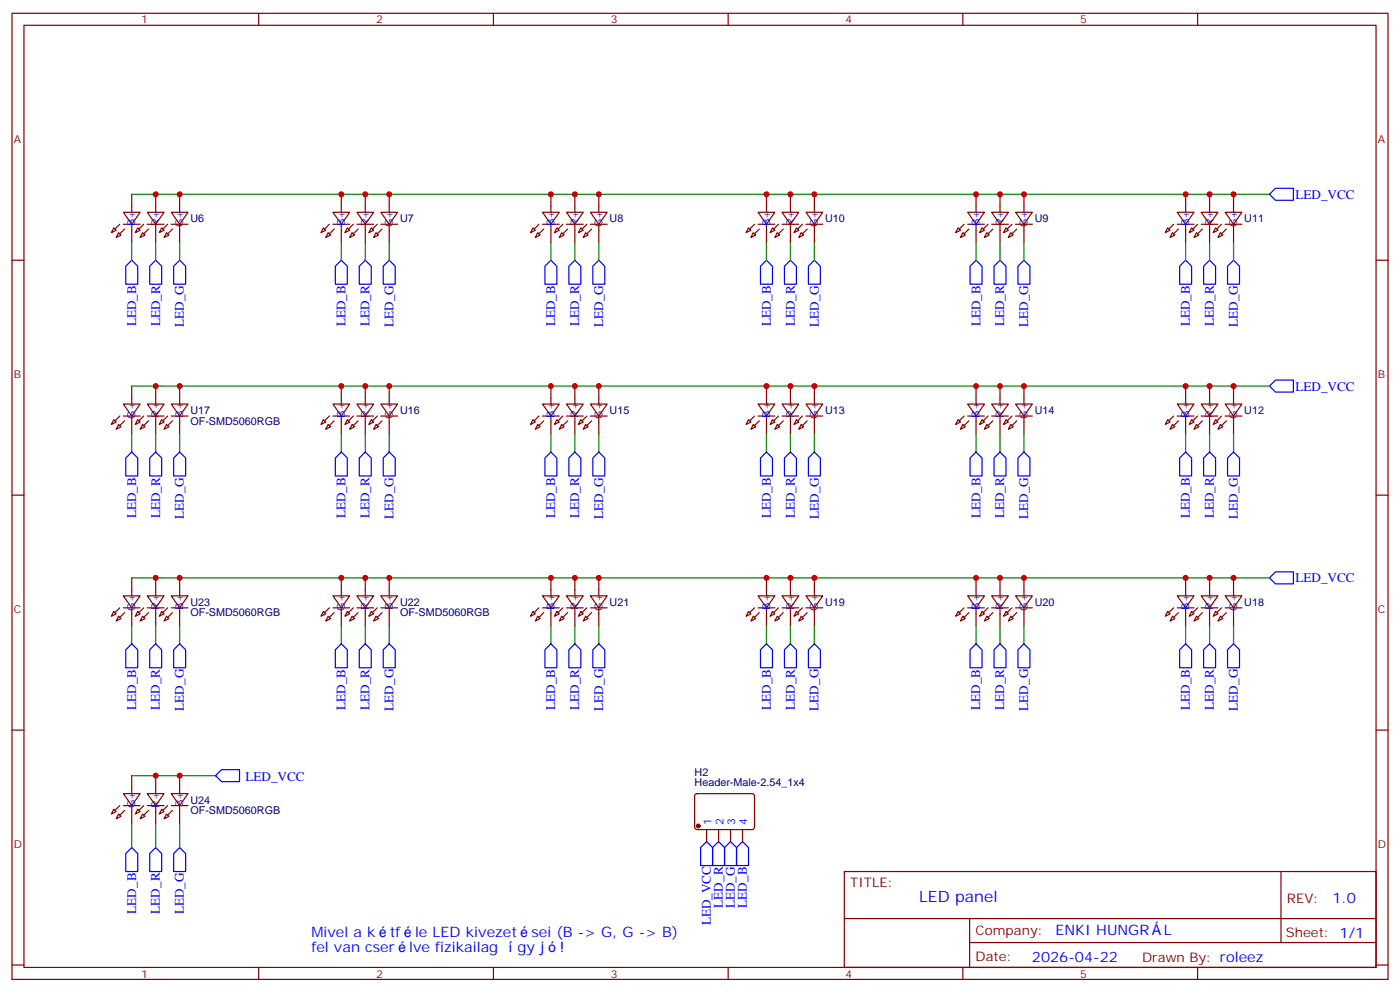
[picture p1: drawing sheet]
<svg xmlns="http://www.w3.org/2000/svg" width="412mm" height="292mm" viewBox="0 0 412 292" stroke-linecap="round" stroke-linejoin="round" font-family="sans-serif">
<g fill="none" stroke="#870000" stroke-width=".35">
<path d="M3.5 3.9h405.4v284.4h-405.4zM7.1 7.4h398.2v277.3h-398.2zM76.2 3.9v3.5M145.3 3.9v3.5M214.5 3.9v3.5M283.6 3.9v3.5M352.8 3.9v3.5M38.8 57.2v5.3M45.9 57.2v5.3M52.9 57.2v5.3M100.5 57.2v5.3M107.6 57.2v5.3"/>
<path d="M114.7 57.2v5.3M162.3 57.2v5.3M169.3 57.2v5.3M176.4 57.2v5.3M225.8 57.2v5.3M232.8 57.2v5.3M239.9 57.2v5.3M287.5 57.2v5.3M294.6 57.2v5.3M301.6 57.2v5.3M349.2 57.2v5.3M356.3 57.2v5.3"/>
<path d="M363.4 57.2v5.3M3.5 76.6h3.6M33.5 67.1l.7 .7-1.4 .7zM34.9 68.5l.7 .7-1.4 .7zM36.3 62.5h5l-2.5 3.5zM36.3 66h5M38.8 66v5.3M40.6 67.1l.7 .7-1.4 .7zM42 68.5l.7 .7-1.4 .7zM43.4 62.5h4.9l-2.4 3.5zM43.4 66h4.9M45.9 66v5.3"/>
<path d="M47.6 67.1l.7 .7-1.4 .7zM49 68.5l.7 .7-1.4 .7zM50.4 62.5h5l-2.5 3.5zM50.4 66h5M52.9 66v5.3M95.2 67.1l.8 .7-1.5 .7zM96.7 68.5l.7 .7-1.4 .7zM98.1 62.5h4.9l-2.5 3.5zM98.1 66h4.9M100.5 66v5.3M102.3 67.1l.7 .7-1.4 .7zM103.7 68.5l.7 .7-1.4 .7z"/>
<path d="M105.1 62.5h5l-2.5 3.5zM105.1 66h5M107.6 66v5.3M109.4 67.1l.7 .7-1.4 .7zM110.8 68.5l.7 .7-1.4 .7zM112.2 62.5h4.9l-2.4 3.5zM112.2 66h4.9M114.7 66v5.3M157 67.1l.7 .7-1.4 .7zM158.4 68.5l.7 .7-1.4 .7zM159.8 62.5h4.9l-2.4 3.5zM159.8 66h4.9"/>
<path d="M162.3 66v5.3M164 67.1l.7 .7-1.4 .7zM165.5 68.5l.7 .7-1.5 .7zM166.9 62.5h4.9l-2.5 3.5zM166.9 66h4.9M169.3 66v5.3M171.1 67.1l.7 .7-1.4 .7zM172.5 68.5l.7 .7-1.4 .7zM173.9 62.5h5l-2.5 3.5zM173.9 66h5M176.4 66v5.3M220.5 67.1l.7 .7-1.4 .7z"/>
<path d="M221.9 68.5l.7 .7-1.4 .7zM223.3 62.5h4.9l-2.4 3.5zM223.3 66h4.9M225.8 66v5.3M227.5 67.1l.7 .7-1.4 .7zM229 68.5l.7 .7-1.5 .7zM230.4 62.5h4.9l-2.5 3.5zM230.4 66h4.9M232.8 66v5.3M234.6 67.1l.7 .7-1.4 .7zM236 68.5l.7 .7-1.4 .7zM237.4 62.5h5l-2.5 3.5z"/>
<path d="M237.4 66h5M239.9 66v5.3M282.2 67.1l.7 .7-1.4 .7zM283.6 68.5l.7 .7-1.4 .7zM285 62.5h5l-2.5 3.5zM285 66h5M287.5 66v5.3M289.3 67.1l.7 .7-1.4 .7zM290.7 68.5l.7 .7-1.4 .7zM292.1 62.5h4.9l-2.4 3.5zM292.1 66h4.9M294.6 66v5.3"/>
<path d="M296.3 67.1l.7 .7-1.4 .7zM297.7 68.5l.7 .7-1.4 .7zM299.2 62.5h4.9l-2.5 3.5zM299.2 66h4.9M301.6 66v5.3M344 67.1l.7 .7-1.4 .7zM345.4 68.5l.7 .7-1.4 .7zM346.8 62.5h4.9l-2.5 3.5zM346.8 66h4.9M349.2 66v5.3M351 67.1l.7 .7-1.4 .7zM352.4 68.5l.7 .7-1.4 .7z"/>
<path d="M353.8 62.5h5l-2.5 3.5zM353.8 66h5M356.3 66v5.3M358.1 67.1l.7 .7-1.4 .7zM359.5 68.5l.7 .7-1.4 .7zM360.9 62.5h4.9l-2.4 3.5zM360.9 66h4.9M363.4 66v5.3M405.3 76.6h3.6M36.3 118.9h5l-2.5 3.5zM38.8 113.6v5.3M43.4 118.9h4.9l-2.4 3.5z"/>
<path d="M45.9 113.6v5.3M50.4 118.9h5l-2.5 3.5zM52.9 113.6v5.3M98.1 118.9h4.9l-2.5 3.5zM100.5 113.6v5.3M105.1 118.9h5l-2.5 3.5zM107.6 113.6v5.3M112.2 118.9h4.9l-2.4 3.5zM114.7 113.6v5.3M159.8 118.9h4.9l-2.4 3.5zM162.3 113.6v5.3M166.9 118.9h4.9l-2.5 3.5z"/>
<path d="M169.3 113.6v5.3M173.9 118.9h5l-2.5 3.5zM176.4 113.6v5.3M223.3 118.9h4.9l-2.4 3.5zM225.8 113.6v5.3M230.4 118.9h4.9l-2.5 3.5zM232.8 113.6v5.3M237.4 118.9h5l-2.5 3.5zM239.9 113.6v5.3M285 118.9h5l-2.5 3.5zM287.5 113.6v5.3M292.1 118.9h4.9l-2.4 3.5z"/>
<path d="M294.6 113.6v5.3M299.2 118.9h4.9l-2.5 3.5zM301.6 113.6v5.3M346.8 118.9h4.9l-2.5 3.5zM349.2 113.6v5.3M353.8 118.9h5l-2.5 3.5zM356.3 113.6v5.3M360.9 118.9h4.9l-2.4 3.5zM363.4 113.6v5.3M33.5 123.5l.7 .7-1.4 .7zM34.9 124.9l.7 .7-1.4 .7zM36.3 122.4h5"/>
<path d="M38.8 122.4v5.3M40.6 123.5l.7 .7-1.4 .7zM42 124.9l.7 .7-1.4 .7zM43.4 122.4h4.9M45.9 122.4v5.3M47.6 123.5l.7 .7-1.4 .7zM49 124.9l.7 .7-1.4 .7zM50.4 122.4h5M52.9 122.4v5.3M95.2 123.5l.8 .7-1.5 .7zM96.7 124.9l.7 .7-1.4 .7zM98.1 122.4h4.9"/>
<path d="M100.5 122.4v5.3M102.3 123.5l.7 .7-1.4 .7zM103.7 124.9l.7 .7-1.4 .7zM105.1 122.4h5M107.6 122.4v5.3M109.4 123.5l.7 .7-1.4 .7zM110.8 124.9l.7 .7-1.4 .7zM112.2 122.4h4.9M114.7 122.4v5.3M157 123.5l.7 .7-1.4 .7zM158.4 124.9l.7 .7-1.4 .7zM159.8 122.4h4.9"/>
<path d="M162.3 122.4v5.3M164 123.5l.7 .7-1.4 .7zM165.5 124.9l.7 .7-1.5 .7zM166.9 122.4h4.9M169.3 122.4v5.3M171.1 123.5l.7 .7-1.4 .7zM172.5 124.9l.7 .7-1.4 .7zM173.9 122.4h5M176.4 122.4v5.3M220.5 123.5l.7 .7-1.4 .7zM221.9 124.9l.7 .7-1.4 .7zM223.3 122.4h4.9"/>
<path d="M225.8 122.4v5.3M227.5 123.5l.7 .7-1.4 .7zM229 124.9l.7 .7-1.5 .7zM230.4 122.4h4.9M232.8 122.4v5.3M234.6 123.5l.7 .7-1.4 .7zM236 124.9l.7 .7-1.4 .7zM237.4 122.4h5M239.9 122.4v5.3M282.2 123.5l.7 .7-1.4 .7zM283.6 124.9l.7 .7-1.4 .7zM285 122.4h5"/>
<path d="M287.5 122.4v5.3M289.3 123.5l.7 .7-1.4 .7zM290.7 124.9l.7 .7-1.4 .7zM292.1 122.4h4.9M294.6 122.4v5.3M296.3 123.5l.7 .7-1.4 .7zM297.7 124.9l.7 .7-1.4 .7zM299.2 122.4h4.9M301.6 122.4v5.3M344 123.5l.7 .7-1.4 .7zM345.4 124.9l.7 .7-1.4 .7zM346.8 122.4h4.9"/>
<path d="M349.2 122.4v5.3M351 123.5l.7 .7-1.4 .7zM352.4 124.9l.7 .7-1.4 .7zM353.8 122.4h5M356.3 122.4v5.3M358.1 123.5l.7 .7-1.4 .7zM359.5 124.9l.7 .7-1.4 .7zM360.9 122.4h4.9M363.4 122.4v5.3M3.5 145.7h3.6M405.3 145.7h3.6M33.5 180l.7 .7-1.4 .7z"/>
<path d="M36.3 175.4h5l-2.5 3.5zM36.3 178.9h5M38.8 170.1v5.3M38.8 178.9v5.3M40.6 180l.7 .7-1.4 .7zM43.4 175.4h4.9l-2.4 3.5zM43.4 178.9h4.9M45.9 170.1v5.3M45.9 178.9v5.3M47.6 180l.7 .7-1.4 .7zM50.4 175.4h5l-2.5 3.5zM50.4 178.9h5"/>
<path d="M52.9 170.1v5.3M52.9 178.9v5.3M95.2 180l.8 .7-1.5 .7zM98.1 175.4h4.9l-2.5 3.5zM98.1 178.9h4.9M100.5 170.1v5.3M100.5 178.9v5.3M102.3 180l.7 .7-1.4 .7zM105.1 175.4h5l-2.5 3.5zM105.1 178.9h5M107.6 170.1v5.3M107.6 178.9v5.3"/>
<path d="M109.4 180l.7 .7-1.4 .7zM112.2 175.4h4.9l-2.4 3.5zM112.2 178.9h4.9M114.7 170.1v5.3M114.7 178.9v5.3M157 180l.7 .7-1.4 .7zM159.8 175.4h4.9l-2.4 3.5zM159.8 178.9h4.9M162.3 170.1v5.3M162.3 178.9v5.3M164 180l.7 .7-1.4 .7zM166.9 175.4h4.9l-2.5 3.5z"/>
<path d="M166.9 178.9h4.9M169.3 170.1v5.3M169.3 178.9v5.3M171.1 180l.7 .7-1.4 .7zM173.9 175.4h5l-2.5 3.5zM173.9 178.9h5M176.4 170.1v5.3M176.4 178.9v5.3M220.5 180l.7 .7-1.4 .7zM223.3 175.4h4.9l-2.4 3.5zM223.3 178.9h4.9M225.8 170.1v5.3"/>
<path d="M225.8 178.9v5.3M227.5 180l.7 .7-1.4 .7zM230.4 175.4h4.9l-2.5 3.5zM230.4 178.9h4.9M232.8 170.1v5.3M232.8 178.9v5.3M234.6 180l.7 .7-1.4 .7zM237.4 175.4h5l-2.5 3.5zM237.4 178.9h5M239.9 170.1v5.3M239.9 178.9v5.3M282.2 180l.7 .7-1.4 .7z"/>
<path d="M285 175.4h5l-2.5 3.5zM285 178.9h5M287.5 170.1v5.3M287.5 178.9v5.3M289.3 180l.7 .7-1.4 .7zM292.1 175.4h4.9l-2.4 3.5zM292.1 178.9h4.9M294.6 170.1v5.3M294.6 178.9v5.3M296.3 180l.7 .7-1.4 .7zM299.2 175.4h4.9l-2.5 3.5zM299.2 178.9h4.9"/>
<path d="M301.6 170.1v5.3M301.6 178.9v5.3M344 180l.7 .7-1.4 .7zM346.8 175.4h4.9l-2.5 3.5zM346.8 178.9h4.9M349.2 170.1v5.3M349.2 178.9v5.3M351 180l.7 .7-1.4 .7zM353.8 175.4h5l-2.5 3.5zM353.8 178.9h5M356.3 170.1v5.3M356.3 178.9v5.3"/>
<path d="M358.1 180l.7 .7-1.4 .7zM360.9 175.4h4.9l-2.4 3.5zM360.9 178.9h4.9M363.4 170.1v5.3M363.4 178.9v5.3M34.9 181.4l.7 .7-1.4 .7zM42 181.4l.7 .7-1.4 .7zM49 181.4l.7 .7-1.4 .7zM96.7 181.4l.7 .7-1.4 .7zM103.7 181.4l.7 .7-1.4 .7zM110.8 181.4l.7 .7-1.4 .7zM158.4 181.4l.7 .7-1.4 .7z"/>
<path d="M165.5 181.4l.7 .7-1.5 .7zM172.5 181.4l.7 .7-1.4 .7zM221.9 181.4l.7 .7-1.4 .7zM229 181.4l.7 .7-1.5 .7zM236 181.4l.7 .7-1.4 .7zM283.6 181.4l.7 .7-1.4 .7zM290.7 181.4l.7 .7-1.4 .7zM297.7 181.4l.7 .7-1.4 .7zM345.4 181.4l.7 .7-1.4 .7zM352.4 181.4l.7 .7-1.4 .7zM359.5 181.4l.7 .7-1.4 .7zM3.5 214.9h3.6"/>
<path d="M405.3 214.9h3.6M33.5 238.2l.7 .7-1.4 .7zM34.9 239.6l.7 .7-1.4 .7zM36.3 233.6h5l-2.5 3.5zM36.3 237.1h5M38.8 228.3v5.3M38.8 237.1v5.3M40.6 238.2l.7 .7-1.4 .7zM42 239.6l.7 .7-1.4 .7zM43.4 233.6h4.9l-2.4 3.5zM43.4 237.1h4.9M45.9 228.3v5.3"/>
<path d="M45.9 237.1v5.3M47.6 238.2l.7 .7-1.4 .7zM49 239.6l.7 .7-1.4 .7zM50.4 233.6h5l-2.5 3.5zM50.4 237.1h5M52.9 228.3v5.3M52.9 237.1v5.3M204.8 233.8l.5-.2h16.5l.4 .7v9.4l-.7 .5-16.5-.1-.4-.6v-9.2zM208.1 244.2v3.5M211.7 244.2v3.5M215.2 244.2v3.5M218.7 244.2v3.5"/>
<path d="M248.7 256.5h156.6v28.2h-156.6zM377.3 256.5v20.9M248.7 270.4h156.5M285.6 277.4h119.6M285.6 270.4v14.1M3.5 284h3.6M76.2 284.7v3.6M145.3 284.7v3.6M214.5 284.7v3.6M283.6 284.7v3.6M352.8 284.7v3.6M405.3 284h3.6"/>
</g>
<g fill="none" stroke="#008700" stroke-width=".35">
<path d="M38.8 57.2h335.1M38.8 71.3v5.3M45.9 71.3v5.3M52.9 71.3v5.3M100.5 71.3v5.3M107.6 71.3v5.3M114.7 71.3v5.3M162.3 71.3v5.3M169.3 71.3v5.3M176.4 71.3v5.3M225.8 71.3v5.3M232.8 71.3v5.3"/>
<path d="M239.9 71.3v5.3M287.5 71.3v5.3M294.6 71.3v5.3M301.6 71.3v5.3M349.2 71.3v5.3M356.3 71.3v5.3M363.4 71.3v5.3M38.8 113.6h335.1M38.8 127.7v5.3M45.9 127.7v5.3M52.9 127.7v5.3M100.5 127.7v5.3"/>
<path d="M107.6 127.7v5.3M114.7 127.7v5.3M162.3 127.7v5.3M169.3 127.7v5.3M176.4 127.7v5.3M225.8 127.7v5.3M232.8 127.7v5.3M239.9 127.7v5.3M287.5 127.7v5.3M294.6 127.7v5.3M301.6 127.7v5.3M349.2 127.7v5.3"/>
<path d="M356.3 127.7v5.3M363.4 127.7v5.3M38.8 170.1h335.1M38.8 184.2v5.3M45.9 184.2v5.3M52.9 184.2v5.3M100.5 184.2v5.3M107.6 184.2v5.3M114.7 184.2v5.3M162.3 184.2v5.3M169.3 184.2v5.3M176.4 184.2v5.3"/>
<path d="M225.8 184.2v5.3M232.8 184.2v5.3M239.9 184.2v5.3M287.5 184.2v5.3M294.6 184.2v5.3M301.6 184.2v5.3M349.2 184.2v5.3M356.3 184.2v5.3M363.4 184.2v5.3M38.8 228.3h24.7M38.8 242.4v7M45.9 242.4v7"/>
<path d="M52.9 242.4v7"/>
</g>
<g fill="none" stroke="#00f" stroke-width=".35">
<path d="M373.9 57.2l1.8-1.8h5.3v3.5h-5.3zM38.8 76.6l1.8 1.8v5.2h-3.6v-5.2zM45.9 76.6l1.7 1.8v5.2h-3.5v-5.2zM52.9 76.6l1.8 1.8v5.2h-3.5v-5.2zM100.5 76.6l1.8 1.8v5.2h-3.5v-5.2zM107.6 76.6l1.8 1.8v5.2h-3.6v-5.2zM114.7 76.6l1.7 1.8v5.2h-3.5v-5.2zM162.3 76.6l1.7 1.8v5.2h-3.5v-5.2zM169.3 76.6l1.8 1.8v5.2h-3.5v-5.2zM174.6 78.4l1.8-1.8 1.8 1.8v5.2h-3.6zM225.8 76.6l1.7 1.8v5.2h-3.5v-5.2zM232.8 76.6l1.8 1.8v5.2h-3.5v-5.2z"/>
<path d="M239.9 76.6l1.8 1.8v5.2h-3.6v-5.2zM287.5 76.6l1.8 1.8v5.2h-3.5v-5.2zM294.6 76.6l1.7 1.8v5.2h-3.5v-5.2zM299.9 78.4l1.7-1.8 1.8 1.8v5.2h-3.5zM349.2 76.6l1.8 1.8v5.2h-3.5v-5.2zM354.5 78.4l1.8-1.8 1.8 1.8v5.2h-3.6zM361.6 78.4l1.8-1.8 1.7 1.8v5.2h-3.5zM373.9 113.6l1.8-1.7h5.3v3.5h-5.3zM38.8 133l1.8 1.8v5.3h-3.6v-5.3zM45.9 133l1.7 1.8v5.3h-3.5v-5.3zM52.9 133l1.8 1.8v5.3h-3.5v-5.3zM100.5 133l1.8 1.8v5.3h-3.5v-5.3z"/>
<path d="M107.6 133l1.8 1.8v5.3h-3.6v-5.3zM114.7 133l1.7 1.8v5.3h-3.5v-5.3zM162.3 133l1.7 1.8v5.3h-3.5v-5.3zM169.3 133l1.8 1.8v5.3h-3.5v-5.3zM176.4 133l1.8 1.8v5.3h-3.6v-5.3zM225.8 133l1.7 1.8v5.3h-3.5v-5.3zM232.8 133l1.8 1.8v5.3h-3.5v-5.3zM239.9 133l1.8 1.8v5.3h-3.6v-5.3zM287.5 133l1.8 1.8v5.3h-3.5v-5.3zM294.6 133l1.7 1.8v5.3h-3.5v-5.3zM299.9 134.8l1.7-1.8 1.8 1.8v5.3h-3.5zM349.2 133l1.8 1.8v5.3h-3.5v-5.3z"/>
<path d="M354.5 134.8l1.8-1.8 1.8 1.8v5.3h-3.6zM361.6 134.8l1.8-1.8 1.7 1.8v5.3h-3.5zM373.9 170.1l1.8-1.8h5.3v3.5h-5.3zM37 191.2l1.8-1.7 1.8 1.7v5.3h-3.6zM44.1 191.2l1.8-1.7 1.7 1.7v5.3h-3.5zM51.2 191.2l1.7-1.7 1.8 1.7v5.3h-3.5zM98.8 191.2l1.7-1.7 1.8 1.7v5.3h-3.5zM105.8 191.2l1.8-1.7 1.8 1.7v5.3h-3.6zM114.7 189.5l1.7 1.7v5.3h-3.5v-5.3zM162.3 189.5l1.7 1.7v5.3h-3.5v-5.3zM169.3 189.5l1.8 1.7v5.3h-3.5v-5.3zM176.4 189.5l1.8 1.7v5.3h-3.6v-5.3z"/>
<path d="M224 191.2l1.8-1.7 1.7 1.7v5.3h-3.5zM232.8 189.5l1.8 1.7v5.3h-3.5v-5.3zM239.9 189.5l1.8 1.7v5.3h-3.6v-5.3zM287.5 189.5l1.8 1.7v5.3h-3.5v-5.3zM294.6 189.5l1.7 1.7v5.3h-3.5v-5.3zM299.9 191.2l1.7-1.7 1.8 1.7v5.3h-3.5zM349.2 189.5l1.8 1.7v5.3h-3.5v-5.3zM356.3 189.5l1.8 1.7v5.3h-3.6v-5.3zM361.6 191.2l1.8-1.7 1.7 1.7v5.3h-3.5zM63.5 228.3l1.8-1.8h5.3v3.5h-5.3zM38.8 249.4l1.8 1.8v5.3h-3.6v-5.3zM45.9 249.4l1.7 1.8v5.3h-3.5v-5.3z"/>
<path d="M52.9 249.4l1.8 1.8v5.3h-3.5v-5.3zM208.1 247.7l1.8 1.7v5.3h-3.5v-5.3zM211.7 247.7l1.7 1.7v5.3h-3.5v-5.3zM215.2 247.7l1.8 1.7v5.3h-3.6v-5.3zM218.7 247.7l1.8 1.7v5.3h-3.5v-5.3z"/>
</g>
<g fill="#870000" stroke="#870000" stroke-width=".35">
<path d="M347.1 180.3l-1.4 1.4z"/>
<path d="M345.7 178.9l-1.4 1.4z"/>
<path d="M352.8 178.9l-1.4 1.4z"/>
<path d="M354.2 180.3l-1.4 1.4z"/>
<path d="M359.8 178.9l-1.4 1.4z"/>
<path d="M361.2 180.3l-1.4 1.4z"/>
<path d="M160.2 180.3l-1.5 1.4z"/>
<path d="M158.7 178.9l-1.4 1.4z"/>
<path d="M165.8 178.9l-1.4 1.4z"/>
<path d="M167.2 180.3l-1.4 1.4z"/>
<path d="M172.9 178.9l-1.5 1.4z"/>
<path d="M174.3 180.3l-1.4 1.4z"/>
<path d="M223.7 180.3l-1.5 1.4z"/>
<path d="M222.2 178.9l-1.4 1.4z"/>
<path d="M229.3 178.9l-1.4 1.4z"/>
<path d="M230.7 180.3l-1.4 1.4z"/>
<path d="M236.4 178.9l-1.5 1.4z"/>
<path d="M237.8 180.3l-1.4 1.4z"/>
<path d="M285.4 180.3l-1.4 1.4z"/>
<path d="M284 178.9l-1.4 1.4z"/>
<path d="M291 178.9l-1.4 1.4z"/>
<path d="M292.5 180.3l-1.5 1.4z"/>
<path d="M298.1 178.9l-1.4 1.4z"/>
<path d="M298.1 181.7l1.4-1.4z"/>
<path d="M345.7 125.3l1.4-1.4z"/>
<path d="M345.7 122.4l-1.4 1.5z"/>
<path d="M351.4 123.9l1.4-1.5z"/>
<path d="M354.2 123.9l-1.4 1.4z"/>
<path d="M359.8 122.4l-1.4 1.5z"/>
<path d="M361.2 123.9l-1.4 1.4z"/>
<path d="M285.4 123.9l-1.4 1.4z"/>
<path d="M284 122.4l-1.4 1.5z"/>
<path d="M291 122.4l-1.4 1.5z"/>
<path d="M292.5 123.9l-1.5 1.4z"/>
<path d="M298.1 122.4l-1.4 1.5z"/>
<path d="M298.1 125.3l1.4-1.4z"/>
<path d="M223.7 123.9l-1.5 1.4z"/>
<path d="M222.2 122.4l-1.4 1.5z"/>
<path d="M229.3 122.4l-1.4 1.5z"/>
<path d="M230.7 123.9l-1.4 1.4z"/>
<path d="M236.4 122.4l-1.5 1.5z"/>
<path d="M237.8 123.9l-1.4 1.4z"/>
<path d="M160.2 123.9l-1.5 1.4z"/>
<path d="M158.7 122.4l-1.4 1.5z"/>
<path d="M165.8 122.4l-1.4 1.5z"/>
<path d="M167.2 123.9l-1.4 1.4z"/>
<path d="M172.9 122.4l-1.5 1.5z"/>
<path d="M174.3 123.9l-1.4 1.4z"/>
<path d="M98.4 123.9l-1.4 1.4z"/>
<path d="M95.6 123.9l1.4-1.5z"/>
<path d="M102.7 123.9l1.4-1.5z"/>
<path d="M105.5 123.9l-1.4 1.4z"/>
<path d="M109.7 123.9l1.4-1.5z"/>
<path d="M112.5 123.9l-1.4 1.4z"/>
<path d="M345.7 68.8l1.4-1.4z"/>
<path d="M345.7 66l-1.4 1.4z"/>
<path d="M351.4 67.4l1.4-1.4z"/>
<path d="M354.2 67.4l-1.4 1.4z"/>
<path d="M359.8 66l-1.4 1.4z"/>
<path d="M361.2 67.4l-1.4 1.4z"/>
<path d="M285.4 67.4l-1.4 1.4z"/>
<path d="M284 66l-1.4 1.4z"/>
<path d="M291 66l-1.4 1.4z"/>
<path d="M292.5 67.4l-1.5 1.4z"/>
<path d="M298.1 66l-1.4 1.4z"/>
<path d="M298.1 68.8l1.4-1.4z"/>
<path d="M223.7 67.4l-1.5 1.4z"/>
<path d="M222.2 66l-1.4 1.4z"/>
<path d="M229.3 66l-1.4 1.4z"/>
<path d="M230.7 67.4l-1.4 1.4z"/>
<path d="M236.4 66l-1.5 1.4z"/>
<path d="M236.4 68.8l1.4-1.4z"/>
<path d="M158.7 68.8l1.5-1.4z"/>
<path d="M158.7 66l-1.4 1.4z"/>
<path d="M165.8 66l-1.4 1.4z"/>
<path d="M167.2 67.4l-1.4 1.4z"/>
<path d="M172.9 66l-1.5 1.4z"/>
<path d="M172.9 68.8l1.4-1.4z"/>
<path d="M98.4 67.4l-1.4 1.4z"/>
<path d="M97 66l-1.4 1.4z"/>
<path d="M104.1 66l-1.4 1.4z"/>
<path d="M105.5 67.4l-1.4 1.4z"/>
<path d="M111.1 66l-1.4 1.4z"/>
<path d="M111.1 68.8l1.4-1.4z"/>
<path d="M35.3 68.8l1.4-1.4z"/>
<path d="M35.3 66l-1.4 1.4z"/>
<path d="M42.3 66l-1.4 1.4z"/>
<path d="M42.3 68.8l1.4-1.4z"/>
<path d="M49.4 66l-1.4 1.4z"/>
<path d="M49.4 68.8l1.4-1.4z"/>
<path d="M36.7 238.5l-1.4 1.4z"/>
<path d="M35.3 237.1l-1.4 1.4z"/>
<path d="M42.3 237.1l-1.4 1.4z"/>
<path d="M43.7 238.5l-1.4 1.4z"/>
<path d="M49.4 237.1l-1.4 1.4z"/>
<path d="M49.4 239.9l1.4-1.4z"/>
<path d="M36.7 180.3l-1.4 1.4z"/>
<path d="M35.3 178.9l-1.4 1.4z"/>
<path d="M42.3 178.9l-1.4 1.4z"/>
<path d="M42.3 181.7l1.4-1.4z"/>
<path d="M49.4 178.9l-1.4 1.4z"/>
<path d="M49.4 181.7l1.4-1.4z"/>
<path d="M98.4 180.3l-1.4 1.4z"/>
<path d="M97 178.9l-1.4 1.4z"/>
<path d="M104.1 178.9l-1.4 1.4z"/>
<path d="M105.5 180.3l-1.4 1.4z"/>
<path d="M111.1 178.9l-1.4 1.4z"/>
<path d="M112.5 180.3l-1.4 1.4z"/>
<path d="M36.7 123.9l-1.4 1.4z"/>
<path d="M35.3 122.4l-1.4 1.5z"/>
<path d="M42.3 122.4l-1.4 1.5z"/>
<path d="M43.7 123.9l-1.4 1.4z"/>
<path d="M48 123.9l1.4-1.5z"/>
<path d="M50.8 123.9l-1.4 1.4z"/>
<circle cx="205.7" cy="243.1" r=".53"/>
</g>
<g fill="#c00">
<circle cx="349.3" cy="170.1" r=".88"/>
<circle cx="356.3" cy="170.1" r=".88"/>
<circle cx="363.4" cy="170.1" r=".88"/>
<circle cx="162.3" cy="170.1" r=".88"/>
<circle cx="169.3" cy="170.1" r=".88"/>
<circle cx="176.4" cy="170.1" r=".88"/>
<circle cx="225.8" cy="170.1" r=".88"/>
<circle cx="232.8" cy="170.1" r=".88"/>
<circle cx="239.9" cy="170.1" r=".88"/>
<circle cx="287.5" cy="170.1" r=".88"/>
<circle cx="294.6" cy="170.1" r=".88"/>
<circle cx="301.6" cy="170.1" r=".88"/>
<circle cx="349.3" cy="113.6" r=".88"/>
<circle cx="356.3" cy="113.6" r=".88"/>
<circle cx="363.4" cy="113.6" r=".88"/>
<circle cx="287.5" cy="113.6" r=".88"/>
<circle cx="294.6" cy="113.6" r=".88"/>
<circle cx="301.6" cy="113.6" r=".88"/>
<circle cx="225.8" cy="113.6" r=".88"/>
<circle cx="232.8" cy="113.6" r=".88"/>
<circle cx="239.9" cy="113.6" r=".88"/>
<circle cx="162.3" cy="113.6" r=".88"/>
<circle cx="169.3" cy="113.6" r=".88"/>
<circle cx="176.4" cy="113.6" r=".88"/>
<circle cx="100.5" cy="113.6" r=".88"/>
<circle cx="107.6" cy="113.6" r=".88"/>
<circle cx="114.7" cy="113.6" r=".88"/>
<circle cx="349.3" cy="57.2" r=".88"/>
<circle cx="356.3" cy="57.2" r=".88"/>
<circle cx="363.4" cy="57.2" r=".88"/>
<circle cx="287.5" cy="57.2" r=".88"/>
<circle cx="294.6" cy="57.2" r=".88"/>
<circle cx="301.6" cy="57.2" r=".88"/>
<circle cx="225.8" cy="57.2" r=".88"/>
<circle cx="232.8" cy="57.2" r=".88"/>
<circle cx="239.9" cy="57.2" r=".88"/>
<circle cx="162.3" cy="57.2" r=".88"/>
<circle cx="169.3" cy="57.2" r=".88"/>
<circle cx="176.4" cy="57.2" r=".88"/>
<circle cx="100.5" cy="57.2" r=".88"/>
<circle cx="107.6" cy="57.2" r=".88"/>
<circle cx="114.7" cy="57.2" r=".88"/>
<circle cx="45.9" cy="57.2" r=".88"/>
<circle cx="52.9" cy="57.2" r=".88"/>
<circle cx="45.9" cy="228.3" r=".88"/>
<circle cx="52.9" cy="228.3" r=".88"/>
<circle cx="45.9" cy="170.1" r=".88"/>
<circle cx="52.9" cy="170.1" r=".88"/>
<circle cx="100.5" cy="170.1" r=".88"/>
<circle cx="107.6" cy="170.1" r=".88"/>
<circle cx="114.7" cy="170.1" r=".88"/>
<circle cx="45.9" cy="113.6" r=".88"/>
<circle cx="52.9" cy="113.6" r=".88"/>
</g>
<text font-size="4.6" fill="#00f" x="270.8" y="265.5">LED panel</text>
<g font-size="4.2" fill="#00f">
<text x="392.5" y="265.8">1.0</text>
<text x="91.7" y="275.9">Mivel a k</text>
<text x="114.9" y="275.9">tf</text>
<text x="122.3" y="275.9">le LED kivezet</text>
<text x="156.5" y="275.9">sei (B -&gt; G, G -&gt; B)</text>
<text x="310.9" y="275.3">ENKI HUNGR</text>
<text x="342.8" y="275.3">L</text>
<text x="91.7" y="280.1">fel van cser</text>
<text x="120.5" y="280.1">lve fizikailag</text>
<text x="152.5" y="280.1">gy j</text>
<text x="164.8" y="280.1">!</text>
<text x="304" y="283.1">2026-04-22</text>
</g>
<g font-size="3.9" fill="#00f">
<text x="381.6" y="58.5">LED_VCC</text>
<text x="40.1" y="96.1" transform="rotate(-90 40.1 96.1)">LED_B</text>
<text x="47.1" y="96.1" transform="rotate(-90 47.1 96.1)">LED_R</text>
<text x="54.2" y="96.3" transform="rotate(-90 54.2 96.3)">LED_G</text>
<text x="101.8" y="96.1" transform="rotate(-90 101.8 96.1)">LED_B</text>
<text x="108.9" y="96.1" transform="rotate(-90 108.9 96.1)">LED_R</text>
<text x="115.9" y="96.3" transform="rotate(-90 115.9 96.3)">LED_G</text>
<text x="163.5" y="96.1" transform="rotate(-90 163.5 96.1)">LED_B</text>
<text x="170.6" y="96.1" transform="rotate(-90 170.6 96.1)">LED_R</text>
<text x="177.7" y="96.3" transform="rotate(-90 177.7 96.3)">LED_G</text>
<text x="227" y="96.1" transform="rotate(-90 227 96.1)">LED_B</text>
<text x="234.1" y="96.1" transform="rotate(-90 234.1 96.1)">LED_R</text>
<text x="241.2" y="96.3" transform="rotate(-90 241.2 96.3)">LED_G</text>
<text x="288.8" y="96.1" transform="rotate(-90 288.8 96.1)">LED_B</text>
<text x="295.8" y="96.1" transform="rotate(-90 295.8 96.1)">LED_R</text>
<text x="302.9" y="96.3" transform="rotate(-90 302.9 96.3)">LED_G</text>
<text x="350.5" y="96.1" transform="rotate(-90 350.5 96.1)">LED_B</text>
<text x="357.6" y="96.1" transform="rotate(-90 357.6 96.1)">LED_R</text>
<text x="364.6" y="96.3" transform="rotate(-90 364.6 96.3)">LED_G</text>
<text x="381.6" y="115">LED_VCC</text>
<text x="40.1" y="152.5" transform="rotate(-90 40.1 152.5)">LED_B</text>
<text x="47.1" y="152.5" transform="rotate(-90 47.1 152.5)">LED_R</text>
<text x="54.2" y="152.7" transform="rotate(-90 54.2 152.7)">LED_G</text>
<text x="101.8" y="152.5" transform="rotate(-90 101.8 152.5)">LED_B</text>
<text x="108.8" y="152.5" transform="rotate(-90 108.8 152.5)">LED_R</text>
<text x="115.9" y="152.7" transform="rotate(-90 115.9 152.7)">LED_G</text>
<text x="163.5" y="152.5" transform="rotate(-90 163.5 152.5)">LED_B</text>
<text x="170.6" y="152.5" transform="rotate(-90 170.6 152.5)">LED_R</text>
<text x="177.6" y="152.7" transform="rotate(-90 177.6 152.7)">LED_G</text>
<text x="227" y="152.5" transform="rotate(-90 227 152.5)">LED_B</text>
<text x="234.1" y="152.5" transform="rotate(-90 234.1 152.5)">LED_R</text>
<text x="241.2" y="152.7" transform="rotate(-90 241.2 152.7)">LED_G</text>
<text x="288.8" y="152.5" transform="rotate(-90 288.8 152.5)">LED_B</text>
<text x="295.8" y="152.5" transform="rotate(-90 295.8 152.5)">LED_R</text>
<text x="302.9" y="152.7" transform="rotate(-90 302.9 152.7)">LED_G</text>
<text x="350.5" y="152.5" transform="rotate(-90 350.5 152.5)">LED_B</text>
<text x="357.6" y="152.5" transform="rotate(-90 357.6 152.5)">LED_R</text>
<text x="364.6" y="152.7" transform="rotate(-90 364.6 152.7)">LED_G</text>
<text x="381.6" y="171.4">LED_VCC</text>
<text x="40.1" y="208.9" transform="rotate(-90 40.1 208.9)">LED_B</text>
<text x="47.1" y="208.9" transform="rotate(-90 47.1 208.9)">LED_R</text>
<text x="54.2" y="209.1" transform="rotate(-90 54.2 209.1)">LED_G</text>
<text x="101.8" y="208.9" transform="rotate(-90 101.8 208.9)">LED_B</text>
<text x="108.8" y="208.9" transform="rotate(-90 108.8 208.9)">LED_R</text>
<text x="115.9" y="209.1" transform="rotate(-90 115.9 209.1)">LED_G</text>
<text x="163.5" y="208.9" transform="rotate(-90 163.5 208.9)">LED_B</text>
<text x="170.6" y="208.9" transform="rotate(-90 170.6 208.9)">LED_R</text>
<text x="177.6" y="209.2" transform="rotate(-90 177.6 209.2)">LED_G</text>
<text x="227" y="208.9" transform="rotate(-90 227 208.9)">LED_B</text>
<text x="234.1" y="208.9" transform="rotate(-90 234.1 208.9)">LED_R</text>
<text x="241.1" y="209.2" transform="rotate(-90 241.1 209.2)">LED_G</text>
<text x="288.8" y="208.9" transform="rotate(-90 288.8 208.9)">LED_B</text>
<text x="295.8" y="208.9" transform="rotate(-90 295.8 208.9)">LED_R</text>
<text x="302.9" y="209.2" transform="rotate(-90 302.9 209.2)">LED_G</text>
<text x="350.5" y="208.9" transform="rotate(-90 350.5 208.9)">LED_B</text>
<text x="357.6" y="208.9" transform="rotate(-90 357.6 208.9)">LED_R</text>
<text x="364.6" y="209.1" transform="rotate(-90 364.6 209.1)">LED_G</text>
<text x="72.3" y="229.7">LED_VCC</text>
<text x="40.1" y="268.9" transform="rotate(-90 40.1 268.9)">LED_B</text>
<text x="47.1" y="268.9" transform="rotate(-90 47.1 268.9)">LED_R</text>
<text x="54.2" y="269.1" transform="rotate(-90 54.2 269.1)">LED_G</text>
<text x="212.9" y="267.2" transform="rotate(-90 212.9 267.2)">LED_R</text>
<text x="216.5" y="267.4" transform="rotate(-90 216.5 267.4)">LED_G</text>
<text x="220" y="267.2" transform="rotate(-90 220 267.2)">LED_B</text>
<text x="209.4" y="272.4" transform="rotate(-90 209.4 272.4)">LED_VCC</text>
</g>
<g font-size="3.9" fill="#800">
<text x="250.5" y="261.1">TITLE:</text>
<text x="379.1" y="265.8">REV:</text>
<text x="287.4" y="275.3">Company:</text>
<text x="378.7" y="275.9">Sheet: 1/1</text>
<text x="287.4" y="283">Date:</text>
<text x="336.4" y="283.1">Drawn By: roleez</text>
</g>
<g font-size="3.2" fill="#800">
<text x="41.6" y="6.9">1</text>
<text x="110.8" y="6.9">2</text>
<text x="179.9" y="6.9">3</text>
<text x="249.1" y="6.9">4</text>
<text x="318.2" y="6.9">5</text>
<text x="4.1" y="42">A</text>
<text x="405.9" y="42">A</text>
<text x="4.1" y="111.2">B</text>
<text x="405.9" y="111.2">B</text>
<text x="4.1" y="180.3">C</text>
<text x="405.9" y="180.3">C</text>
<text x="4.1" y="249.4">D</text>
<text x="405.9" y="249.4">D</text>
<text x="41.6" y="287.7">1</text>
<text x="110.8" y="287.7">2</text>
<text x="179.9" y="287.7">3</text>
<text x="249.1" y="287.7">4</text>
<text x="318.2" y="287.7">5</text>
</g>
<g font-size="3.2" fill="#000080">
<text x="56.1" y="65.4">U6</text>
<text x="117.8" y="65.4">U7</text>
<text x="179.6" y="65.4">U8</text>
<text x="243.1" y="65.4">U10</text>
<text x="304.8" y="65.4">U9</text>
<text x="366.5" y="65.4">U11</text>
<text x="56.1" y="125">OF-SMD5060RGB</text>
<text x="56.1" y="121.9">U17</text>
<text x="117.8" y="121.8">U16</text>
<text x="179.6" y="121.8">U15</text>
<text x="243.1" y="121.8">U13</text>
<text x="304.8" y="121.8">U14</text>
<text x="366.5" y="121.8">U12</text>
<text x="56.1" y="178.3">U23</text>
<text x="117.8" y="178.3">U22</text>
<text x="179.6" y="178.3">U21</text>
<text x="243.1" y="178.3">U19</text>
<text x="304.8" y="178.3">U20</text>
<text x="366.5" y="178.3">U18</text>
<text x="56.1" y="181.4">OF-SMD5060RGB</text>
<text x="117.8" y="181.4">OF-SMD5060RGB</text>
<text x="204.6" y="231.5">Header-Male-2.54_1x4</text>
<text x="204.6" y="228.3">H2</text>
<text x="56.1" y="239.6">OF-SMD5060RGB</text>
<text x="56.1" y="236.5">U24</text>
</g>
<g font-size="3.2" fill="#00f">
<text x="39.9" y="66.5" transform="rotate(-90 39.9 66.5)">B+</text>
<text x="46.9" y="66.6" transform="rotate(-90 46.9 66.6)">R+</text>
<text x="54" y="66.8" transform="rotate(-90 54 66.8)">G+</text>
<text x="101.6" y="66.5" transform="rotate(-90 101.6 66.5)">B+</text>
<text x="108.7" y="66.6" transform="rotate(-90 108.7 66.6)">R+</text>
<text x="115.7" y="66.8" transform="rotate(-90 115.7 66.8)">G+</text>
<text x="163.3" y="66.5" transform="rotate(-90 163.3 66.5)">B+</text>
<text x="170.4" y="66.6" transform="rotate(-90 170.4 66.6)">R+</text>
<text x="177.4" y="66.8" transform="rotate(-90 177.4 66.8)">G+</text>
<text x="226.8" y="66.5" transform="rotate(-90 226.8 66.5)">B+</text>
<text x="233.9" y="66.6" transform="rotate(-90 233.9 66.6)">R+</text>
<text x="240.9" y="66.8" transform="rotate(-90 240.9 66.8)">G+</text>
<text x="288.6" y="66.5" transform="rotate(-90 288.6 66.5)">B+</text>
<text x="295.6" y="66.6" transform="rotate(-90 295.6 66.6)">R+</text>
<text x="302.7" y="66.8" transform="rotate(-90 302.7 66.8)">G+</text>
<text x="350.3" y="66.5" transform="rotate(-90 350.3 66.5)">B+</text>
<text x="357.4" y="66.6" transform="rotate(-90 357.4 66.6)">R+</text>
<text x="364.4" y="66.8" transform="rotate(-90 364.4 66.8)">G+</text>
<text x="39.9" y="123.3" transform="rotate(-90 39.9 123.3)">G+</text>
<text x="46.9" y="123" transform="rotate(-90 46.9 123)">R+</text>
<text x="54" y="123" transform="rotate(-90 54 123)">B+</text>
<text x="101.6" y="123" transform="rotate(-90 101.6 123)">B+</text>
<text x="108.7" y="123" transform="rotate(-90 108.7 123)">R+</text>
<text x="115.7" y="123.3" transform="rotate(-90 115.7 123.3)">G+</text>
<text x="163.3" y="123" transform="rotate(-90 163.3 123)">B+</text>
<text x="170.4" y="123" transform="rotate(-90 170.4 123)">R+</text>
<text x="177.4" y="123.3" transform="rotate(-90 177.4 123.3)">G+</text>
<text x="226.8" y="123" transform="rotate(-90 226.8 123)">B+</text>
<text x="233.9" y="123" transform="rotate(-90 233.9 123)">R+</text>
<text x="240.9" y="123.3" transform="rotate(-90 240.9 123.3)">G+</text>
<text x="288.6" y="123" transform="rotate(-90 288.6 123)">B+</text>
<text x="295.6" y="123" transform="rotate(-90 295.6 123)">R+</text>
<text x="302.7" y="123.3" transform="rotate(-90 302.7 123.3)">G+</text>
<text x="350.3" y="123" transform="rotate(-90 350.3 123)">B+</text>
<text x="357.4" y="123" transform="rotate(-90 357.4 123)">R+</text>
<text x="364.4" y="123.3" transform="rotate(-90 364.4 123.3)">G+</text>
<text x="39.9" y="179.7" transform="rotate(-90 39.9 179.7)">G+</text>
<text x="46.9" y="179.5" transform="rotate(-90 46.9 179.5)">R+</text>
<text x="54" y="179.4" transform="rotate(-90 54 179.4)">B+</text>
<text x="101.6" y="179.7" transform="rotate(-90 101.6 179.7)">G+</text>
<text x="108.7" y="179.5" transform="rotate(-90 108.7 179.5)">R+</text>
<text x="115.7" y="179.4" transform="rotate(-90 115.7 179.4)">B+</text>
<text x="163.3" y="179.4" transform="rotate(-90 163.3 179.4)">B+</text>
<text x="170.4" y="179.5" transform="rotate(-90 170.4 179.5)">R+</text>
<text x="177.4" y="179.7" transform="rotate(-90 177.4 179.7)">G+</text>
<text x="226.8" y="179.4" transform="rotate(-90 226.8 179.4)">B+</text>
<text x="233.9" y="179.5" transform="rotate(-90 233.9 179.5)">R+</text>
<text x="240.9" y="179.7" transform="rotate(-90 240.9 179.7)">G+</text>
<text x="288.6" y="179.4" transform="rotate(-90 288.6 179.4)">B+</text>
<text x="295.6" y="179.5" transform="rotate(-90 295.6 179.5)">R+</text>
<text x="302.7" y="179.7" transform="rotate(-90 302.7 179.7)">G+</text>
<text x="350.3" y="179.4" transform="rotate(-90 350.3 179.4)">B+</text>
<text x="357.4" y="179.5" transform="rotate(-90 357.4 179.5)">R+</text>
<text x="364.4" y="179.7" transform="rotate(-90 364.4 179.7)">G+</text>
<text x="39.9" y="237.9" transform="rotate(-90 39.9 237.9)">G+</text>
<text x="46.9" y="237.7" transform="rotate(-90 46.9 237.7)">R+</text>
<text x="54" y="237.6" transform="rotate(-90 54 237.6)">B+</text>
<text x="209.5" y="242.9" transform="rotate(-90 209.5 242.9)">1</text>
<text x="213.1" y="242.9" transform="rotate(-90 213.1 242.9)">2</text>
<text x="216.6" y="242.9" transform="rotate(-90 216.6 242.9)">3</text>
<text x="220.1" y="242.9" transform="rotate(-90 220.1 242.9)">4</text>
</g>
</svg>
